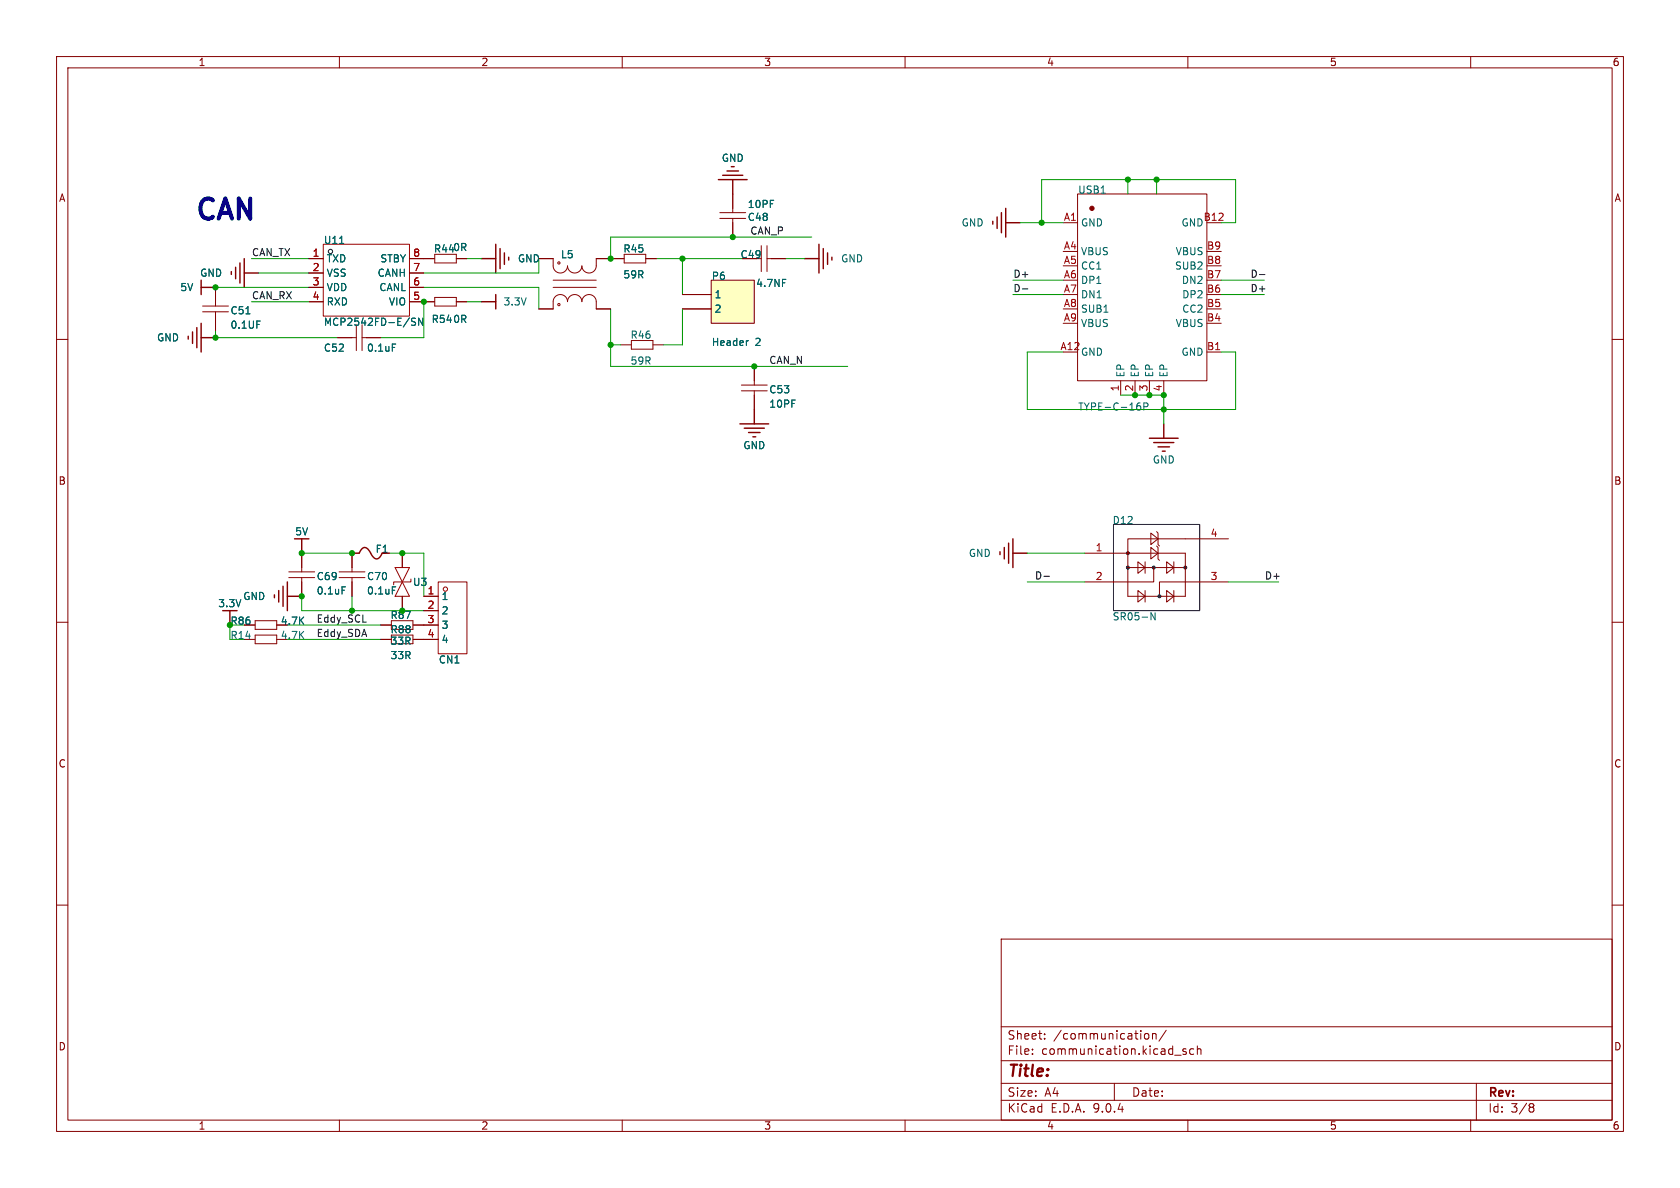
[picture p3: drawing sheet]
<svg xmlns="http://www.w3.org/2000/svg" width="297mm" height="210mm" viewBox="0 0 297 210" stroke-linecap="round" stroke-linejoin="round" font-family="sans-serif">
<g fill="none" stroke="#840000" stroke-width=".18">
<path d="M10 10h277v190h-277zM12 12h273v186h-273zM60 10v2M110 10v2M160 10v2M210 10v2M260 10v2M54.6 45.7h2.5M54.6 48.3h2.5M54.6 50.8h2.5M54.6 53.3h2.5M72.4 45.7h2.5"/>
<path d="M72.4 48.3h2.5M72.4 50.8h2.5M72.4 53.3h2.5M10 60h2M285 60h2M53.3 97.8v3.3M10 110h2M51.1 101.1h4.5M51.1 102.1h4.5M53.3 102.1v3.3M285 110h2M10 160h2"/>
<path d="M177 166h108v32h-108zM285 160h2M60 198v2M110 198v2M160 198v2M177 194.5h108M177 191.5h108M177 187.5h108M177 181.5h108M182.5 186.3v.1M182.5 185.5v.1M184.7 183.6v.1"/>
<path d="M184.7 182.8v.1M197 191.5v3M202.5 182.8l.3-.1 .3 .3v.4l-.3 .3-.3-.1-.2-.2v-.4zM203.7 182.8l.3-.1 .3 .1 .1 .9M203.7 182.7v1M206.2 182.1l-1.3 2M207.7 186.5h1.1M209.7 185.5l-.4-.1-.2 .2 .1 .2 .5 .2v.3h-.6M210 198v2M211 185.5l-.4-.1-.3 .3v.4l.2 .2h.5M211.7 185.5l.2-.1 .3 .1 .1 .9M211.7 184.9v1.5"/>
<path d="M260 198v2M261 191.5v6.5M270.6 195.1l.4 .1 .2 .2-.3 .3M270.6 195.7h.3M270.9 195.7l.2 .2 .1 .4-.2 .2-.4 .1"/>
</g>
<path d="M60 43h.8M73.5 56.3l-.5-.1-.2 .2v.3l.5 .3 .2 .3-.3 .2h-.5M74.7 56.2v1.3l-.7-1.3v1.3M60.5 103.7h.6" fill="none" stroke="#006464" stroke-width=".18"/>
<path d="M57.1 43.2h15.3v12.7h-15.3z" fill="none" stroke="#a00000" stroke-width=".18"/>
<circle cx="58.4" cy="44.5" r=".38" fill="none" stroke="#000" stroke-width=".18"/>
<path d="M125.7 49.5h7.6v7.7h-7.6z" fill="#ffffc2"/>
<path d="M125.7 49.5h7.6v7.7h-7.6z" fill="none" stroke="#800000" stroke-width=".18"/>
<g fill="none" stroke="#840000" stroke-width=".18">
<path d="M127.3 37.6h4.5M127.3 38.6h4.5M129.5 34.3v3.3M129.5 38.6v3.3M188 39.4h2.5M35.8 54.1h4.6M35.8 55.1h4.6M38.1 50.8v3.3M38.1 55.1v3.3M54.6 45.7h2.5M54.6 50.8h2.5M54.6 53.3h2.5"/>
<path d="M54.6 48.3h2.5M59.7 59.7h3.3M63 57.4v4.6M64 59.7h3.3M64 57.4v4.6M72.4 45.7h4.4M72.4 50.8h2.5M72.4 53.3h4.4M72.4 48.3h2.5M76.9 45h3.8v1.5h-3.8zM76.9 52.6h3.8v1.5h-3.8zM80.7 45.7h1.8"/>
<path d="M80.7 53.3h1.8M95.2 45.7h2.6v1.3M97.8 53.3v1.3h-2.6M97.8 49.5h7.6M97.8 50.8h7.6M97.8 53.3a1.27 1.27 0 0 1 1.3-1.2 1.27 1.27 0 0 1 1.2 1.2M100.3 47a1.27 1.27 0 0 1-1.2 1.3 1.27 1.27 0 0 1-1.3-1.3M100.3 53.3a1.27 1.27 0 0 1 1.3-1.2 1.27 1.27 0 0 1 1.3 1.2M102.9 47a1.27 1.27 0 0 1-1.3 1.3 1.27 1.27 0 0 1-1.3-1.3M102.9 53.3a1.27 1.27 0 0 1 1.3-1.2 1.27 1.27 0 0 1 1.2 1.2v1.3h2.5M107.9 45.7h-2.5v1.3a1.27 1.27 0 0 1-1.2 1.3 1.27 1.27 0 0 1-1.3-1.3M108.4 45.7h1.9"/>
<path d="M110.4 45h3.8v1.5h-3.8zM114.2 45.7h1.8M120.6 52.1h5.1M120.6 54.6h5.1M134.6 43.4v4.6M135.6 45.7h3.3M135.6 43.4v4.6M109.7 61h1.9M111.6 60.2h3.8v1.5h-3.8zM115.4 61h1.9M131.1 68.1h4.5M131.1 69.1h4.5"/>
<path d="M133.3 64.8v3.3M133.3 69.1v3.3M198.1 67.3v2.6M200.7 67.3v2.6M203.2 67.3v2.6M205.7 67.3v2.6M213.4 62.2h2.5M53.3 97.8v2.5M63.5 97.8h-1.3v3.3M67.6 97.8h1.2M71.1 97.8v2.5M201.2 99.3l1.2 1-1.2 1z"/>
<path d="M202.4 99.3v2M203.5 94.2l1.2 1.1-1.2 1zM203.5 96.8l1.2 1-1.2 1zM204.5 94l.2 .2v2.1l.3 .2M204.5 96.5l.2 .3v2l.3 .3M206.2 99.3l1.3 1-1.3 1zM207.5 99.3v2M217.2 95.3h-17.8v10.1h10.1v-7.6h-17.7M43.2 110.5h1.9M43.2 113h1.9M45.1 109.7h3.8v1.6h-3.8zM45.1 112.3h3.8v1.5h-3.8z"/>
<path d="M48.9 110.5h1.9M48.9 113h1.9M53.3 102.9v2.5M59.9 101.1h4.6M59.9 102.1h4.6M62.2 102.1v3.3M67.3 110.5h1.9M67.3 113h1.9M69.2 109.7h3.8v1.6h-3.8zM69.2 112.3h3.8v1.5h-3.8zM71.1 105.4v2.6M73 110.5h4.5"/>
<path d="M73 113h4.5M74.9 105.4h2.6M74.9 108h2.6M199.4 100.3h10.1M201.2 104.4l1.2 1-1.2 1zM202.4 104.4v2M204 100.3v2.6h-12.2M206.2 104.4l1.3 1-1.3 1zM207.5 104.4v2M217.2 102.9h-12.2v2.5"/>
<circle cx="98.8" cy="53.8" r=".2"/>
<circle cx="98.8" cy="46.5" r=".2"/>
</g>
<path d="M43.5 55.5h.7M60 43h.8M73.5 56.3l-.5-.1-.2 .2v.3l.5 .3 .2 .3-.3 .2h-.5M74.7 56.2v1.3l-.7-1.3v1.3M69.4 60.8h.6M132.3 60.2l-.2 .1M201.2 71.7h.2l.3 .3-.1 .4-.4 .1M201.6 71.2l-.4 .1M202.2 71.9l.6-.1 .1-.1v-.4l-.7-.1v1.3M60.5 103.7h.6M69.4 103.7h.6M204.2 108.3v1.3l-.7-1.3v1.3" fill="none" stroke="#006464" stroke-width=".18"/>
<g fill="none" stroke="#840000" stroke-width=".25">
<path d="M127 31.8h5.1M127.8 31h3.5M128.5 30.2h2.1M129.3 29.5h.5M129.5 31.8v2.5M175.5 39.1v.5M176.3 38.4v2M177 37.6v3.5M177.8 36.8v5.1M177.8 39.4h2.5M33.3 59.4v.5M34 58.7v2"/>
<path d="M34.8 57.9v3.6M35.6 49.5v2.6M35.6 57.2v5M35.6 59.7h2.5M35.6 50.8h2.5M40.9 48v.5M41.7 47.2v2.1M42.4 46.5v3.5M43.2 45.7v5.1M43.2 48.3h2.5M85.1 45.7h2.5M85.1 53.3h2.5"/>
<path d="M87.6 43.2v5.1M87.6 52.1v2.5M88.4 43.9v3.6M89.2 44.7v2M89.9 45.5v.5M142.2 45.7h2.6M144.8 43.2v5.1M145.5 43.9v3.6M146.3 44.7v2M147.1 45.5v.5M130.8 74.9h5.1M131.6 75.7h3.5"/>
<path d="M132.3 76.5h2.1M133.1 77.2h.5M133.3 72.4v2.5M203.2 77.5h5.1M204 78.2h3.5M204.7 79h2.1M205.5 79.8h.5M205.7 74.9v2.6M53.3 95.3v2.5M63.5 97.8l.7-.9a.65 .65 0 0 1 .9 .2l.6 1a.86 .86 0 0 0 .8 .7 .86 .86 0 0 0 .9-.6l.2-.4M176.8 97.5v.5M177.5 96.8v2"/>
<path d="M178.3 96v3.6M179.1 95.3v5M179.1 97.8h2.5M40.6 108v2.5M48.5 105.2v.5M49.3 104.4v2M50 103.6v3.6M50.8 102.9v5.1M50.8 105.4h2.5"/>
</g>
<path d="M196.8 92.7h15.3v15.3h-15.3z" fill="none" stroke="#000" stroke-width=".18"/>
<g fill="#000" stroke="#000" stroke-width=".18">
<circle cx="199.4" cy="97.8" r=".25"/>
<circle cx="199.4" cy="100.3" r=".25"/>
<circle cx="204" cy="100.3" r=".25"/>
<circle cx="205" cy="105.4" r=".25"/>
<circle cx="209.5" cy="100.3" r=".25"/>
</g>
<path d="M190.5 34.3h22.9v33h-22.9z" fill="none" stroke="#800" stroke-width=".18"/>
<circle cx="193" cy="36.8" r=".38" fill="#800" stroke="#800" stroke-width=".18"/>
<g fill="none" stroke="#a00000" stroke-width=".18">
<path d="M69.8 100.3h2.6l-1.3 2.6zM71.1 102.9l1.3 2.5h-2.6zM72.6 102.4v.5h-3v.5M77.5 102.9h5v12.7h-5z"/>
<circle cx="78.7" cy="104.1" r=".38"/>
</g>
<path d="M180.7 51.1h1M222.7 48.5h.9M184.6 101.9h.9" fill="none" stroke="#0f0f0f" stroke-width=".18"/>
<g fill="none" stroke="#009600" stroke-width=".18">
<path d="M180.3 39.4h7.7M184.1 39.4v-7.6h34.3v7.6h-2.5M199.4 31.8v2.5M204.5 31.8v2.5M38.1 50.8h16.5M38.1 58.4v1.3h21.6M44.4 45.7h10.2M44.4 53.3h10.2M45.7 48.3h8.9M74.9 53.3v6.4h-7.6M74.9 50.8h20.3v3.8M82.5 45.7h2.6"/>
<path d="M82.5 53.3h2.6M95.2 45.7v2.6h-20.3M107.9 54.6v10.2h42M116 45.7h15.3M120.6 45.7v6.4M120.6 54.6v6.4h-3.3M138.9 45.7h3.3M143.5 41.9h-35.6v3.8h.5M179.1 52.1h8.9M179.1 49.5h8.9M215.9 52.1h7.6M215.9 49.5h7.6"/>
<path d="M107.9 61h1.8M188 62.2h-6.4v10.2h36.8v-10.2h-2.5M198.1 69.9h7.6v5M53.3 97.8h8.9M68.8 97.8h6.1v7.6M181.6 97.8h10.2M40.6 110.5v2.5M50.8 113h16.5M50.8 110.5h16.5M53.3 105.4v2.6h21.6M62.2 105.4v2.6M181.6 102.9h10.2"/>
<path d="M217.2 102.9h8.9"/>
</g>
<g fill="#009600" stroke="#009600" stroke-width=".18">
<circle cx="120.6" cy="45.7" r=".46"/>
<circle cx="107.9" cy="45.7" r=".46"/>
<circle cx="107.9" cy="61" r=".46"/>
<circle cx="199.4" cy="31.8" r=".46"/>
<circle cx="129.5" cy="41.9" r=".46"/>
<circle cx="184.1" cy="39.4" r=".46"/>
<circle cx="133.3" cy="64.8" r=".46"/>
<circle cx="53.3" cy="105.4" r=".46"/>
<circle cx="71.1" cy="97.8" r=".46"/>
<circle cx="62.2" cy="108" r=".46"/>
<circle cx="71.1" cy="108" r=".46"/>
<circle cx="40.6" cy="110.5" r=".46"/>
<circle cx="203.2" cy="69.9" r=".46"/>
<circle cx="205.7" cy="72.4" r=".46"/>
<circle cx="205.7" cy="69.9" r=".46"/>
<circle cx="204.5" cy="31.8" r=".46"/>
<circle cx="200.7" cy="69.9" r=".46"/>
<circle cx="38.1" cy="50.8" r=".46"/>
<circle cx="62.2" cy="97.8" r=".46"/>
<circle cx="53.3" cy="97.8" r=".46"/>
<circle cx="38.1" cy="59.7" r=".46"/>
<circle cx="74.9" cy="53.3" r=".46"/>
</g>
<text font-size="5" fill="#0000c2" x="34.3" y="39.1">CAN</text>
<text font-size="2.8" fill="#840000" x="178" y="190.9">Title:</text>
<g font-size="2.1" fill="#840000">
<text x="178" y="184">Sheet:</text>
<text x="186.2" y="184">/communication/</text>
<text x="178" y="186.7">File:</text>
<text x="184.1" y="186.7">communication.kicad_sch</text>
<text x="178" y="196.9">KiCad</text>
<text x="178" y="194.1">Size:</text>
<text x="184.7" y="194.1">A4</text>
<text x="185.7" y="196.9">E.D.A.</text>
<text x="193.3" y="196.9">9.0.4</text>
<text x="200" y="194.1">Date:</text>
<text x="263" y="194.3">Rev:</text>
<text x="263" y="196.9">Id:</text>
<text x="267.1" y="196.9">3/8</text>
</g>
<g font-size="1.8" fill="#840000">
<text x="35" y="11.9">1</text>
<text x="85" y="11.9">2</text>
<text x="135" y="11.9">3</text>
<text x="185" y="11.9">4</text>
<text x="235" y="11.9">5</text>
<text x="285" y="11.9">6</text>
<text x="10.3" y="35.9">A</text>
<text x="285.3" y="35.9">A</text>
<text x="130.8" y="45.9">C49</text>
<text x="10.3" y="85.9">B</text>
<text x="285.3" y="85.9">B</text>
<text x="10.3" y="135.9">C</text>
<text x="285.3" y="135.9">C</text>
<text x="10.3" y="185.9">D</text>
<text x="285.3" y="185.9">D</text>
<text x="35" y="199.9">1</text>
<text x="85" y="199.9">2</text>
<text x="135" y="199.9">3</text>
<text x="185" y="199.9">4</text>
<text x="235" y="199.9">5</text>
<text x="285" y="199.9">6</text>
</g>
<g font-size="1.8" fill="#006464">
<text x="127.5" y="28.8">GND</text>
<text x="190.5" y="34.4">USB1</text>
<text x="132.1" y="39.3">C48</text>
<text x="132.1" y="37">10PF</text>
<text x="169.9" y="40.2">GND</text>
<text x="191" y="40.2">GND</text>
<text x="208.8" y="40.2">GND</text>
<text x="57.2" y="43.3">U11</text>
<text x="57.7" y="46.6">TXD</text>
<text x="67.1" y="46.6">STBY</text>
<text x="76.6" y="44.8">R440R</text>
<text x="91.5" y="46.6">GND</text>
<text x="99.1" y="45.9">L5</text>
<text x="110.1" y="44.8">R45</text>
<text x="148.6" y="46.6">GND</text>
<text x="191" y="45.3">VBUS</text>
<text x="191" y="47.9">CC1</text>
<text x="207.6" y="47.9">SUB2</text>
<text x="207.8" y="45.3">VBUS</text>
<text x="31.8" y="51.7">5V</text>
<text x="35.3" y="49.1">GND</text>
<text x="57.7" y="49.1">VSS</text>
<text x="57.7" y="51.7">VDD</text>
<text x="66.7" y="49.1">CANH</text>
<text x="67" y="51.7">CANL</text>
<text x="110.1" y="49.4">59R</text>
<text x="125.7" y="49.7">P6</text>
<text x="126.2" y="52.9">1</text>
<text x="133.6" y="50.9">4.7NF</text>
<text x="191" y="50.4">DP1</text>
<text x="191" y="52.9">DN1</text>
<text x="208.8" y="50.4">DN2</text>
<text x="208.9" y="52.9">DP2</text>
<text x="40.6" y="58.3">0.1UF</text>
<text x="40.6" y="55.8">C51</text>
<text x="57.2" y="57.8">MCP2542FD-E/SN</text>
<text x="57.7" y="54.2">RXD</text>
<text x="68.7" y="54.2">VIO</text>
<text x="76.2" y="57.3">R54</text>
<text x="80" y="57.3">0R</text>
<text x="88.9" y="54.2">3.3V</text>
<text x="126.2" y="55.5">2</text>
<text x="191" y="55.5">SUB1</text>
<text x="191" y="58">VBUS</text>
<text x="207.8" y="58">VBUS</text>
<text x="208.9" y="55.5">CC2</text>
<text x="27.7" y="60.6">GND</text>
<text x="57.2" y="62.4">C52</text>
<text x="64.8" y="62.4">0.1uF</text>
<text x="111.4" y="60.1">R46</text>
<text x="111.4" y="64.7">59R</text>
<text x="125.7" y="61.4">Header</text>
<text x="133.5" y="61.4">2</text>
<text x="191" y="63.1">GND</text>
<text x="208.8" y="63.1">GND</text>
<text x="135.9" y="69.7">C53</text>
<text x="199" y="66.8" transform="rotate(-90 199 66.8)">EP</text>
<text x="201.5" y="66.8" transform="rotate(-90 201.5 66.8)">EP</text>
<text x="204.1" y="66.8" transform="rotate(-90 204.1 66.8)">EP</text>
<text x="206.6" y="66.8" transform="rotate(-90 206.6 66.8)">EP</text>
<text x="135.9" y="72.3">10PF</text>
<text x="190.5" y="72.8">TYPE-C-16P</text>
<text x="131.3" y="79.6">GND</text>
<text x="203.7" y="82.1">GND</text>
<text x="52.1" y="94.8">5V</text>
<text x="196.6" y="92.8">D12</text>
<text x="66.3" y="97.9">F1</text>
<text x="171.2" y="98.7">GND</text>
<text x="38.5" y="107.5">3.3V</text>
<text x="42.9" y="106.3">GND</text>
<text x="55.9" y="102.8">C69</text>
<text x="55.9" y="105.3">0.1uF</text>
<text x="64.8" y="102.8">C70</text>
<text x="64.8" y="105.3">0.1uF</text>
<text x="72.9" y="103.8">U3</text>
<text x="78" y="106.3">1</text>
<text x="40.6" y="110.6">R86</text>
<text x="49.5" y="110.6">4.7K</text>
<text x="49.5" y="113.2">4.7K</text>
<text x="68.9" y="112.2">R88</text>
<text x="68.9" y="109.6">R87</text>
<text x="78" y="108.8">2</text>
<text x="78" y="111.4">3</text>
<text x="78" y="113.9">4</text>
<text x="196.6" y="109.9">SR05-N</text>
<text x="68.9" y="116.7">33R</text>
<text x="68.9" y="114.2">33R</text>
<text x="77.5" y="117.5">CN1</text>
</g>
<g font-size="1.8" fill="#0f0f0f">
<text x="132.5" y="41.6">CAN_P</text>
<text x="44.4" y="45.4">CAN_TX</text>
<text x="44.4" y="53">CAN_RX</text>
<text x="179.1" y="51.7">D-</text>
<text x="179.1" y="49.2">D+</text>
<text x="221" y="49.2">D-</text>
<text x="221" y="51.7">D+</text>
<text x="135.9" y="64.4">CAN_N</text>
<text x="182.9" y="102.5">D-</text>
<text x="223.5" y="102.5">D+</text>
<text x="55.9" y="110.1">Eddy_SCL</text>
<text x="55.9" y="112.7">Eddy_SDA</text>
</g>
<g font-size="1.8" fill="#a90000">
<text x="188" y="39.1">A1</text>
<text x="212.7" y="39.1">B12</text>
<text x="55.2" y="45.5">1</text>
<text x="73" y="45.5">8</text>
<text x="188" y="44.2">A4</text>
<text x="188" y="46.7">A5</text>
<text x="213.3" y="44.2">B9</text>
<text x="213.3" y="46.7">B8</text>
<text x="55.2" y="48">2</text>
<text x="55.2" y="50.5">3</text>
<text x="55.2" y="53.1">4</text>
<text x="73" y="48">7</text>
<text x="73" y="50.5">6</text>
<text x="73" y="53.1">5</text>
<text x="188" y="49.3">A6</text>
<text x="188" y="51.8">A7</text>
<text x="213.3" y="49.3">B7</text>
<text x="213.3" y="51.8">B6</text>
<text x="188" y="54.4">A8</text>
<text x="188" y="56.9">A9</text>
<text x="213.3" y="54.4">B5</text>
<text x="213.3" y="56.9">B4</text>
<text x="187.4" y="62">A12</text>
<text x="213.3" y="62">B1</text>
<text x="197.9" y="69.3" transform="rotate(-90 197.9 69.3)">1</text>
<text x="200.4" y="69.3" transform="rotate(-90 200.4 69.3)">2</text>
<text x="202.9" y="69.3" transform="rotate(-90 202.9 69.3)">3</text>
<text x="205.5" y="69.3" transform="rotate(-90 205.5 69.3)">4</text>
<text x="213.9" y="95">4</text>
<text x="193.6" y="97.5">1</text>
<text x="75.5" y="105.2">1</text>
<text x="75.5" y="107.7">2</text>
<text x="193.6" y="102.6">2</text>
<text x="213.9" y="102.6">3</text>
<text x="75.5" y="110.2">3</text>
<text x="75.5" y="112.8">4</text>
</g>
<text font-size="1.8" fill="#009600" x="40.6" y="113.2">R14</text>
</svg>
